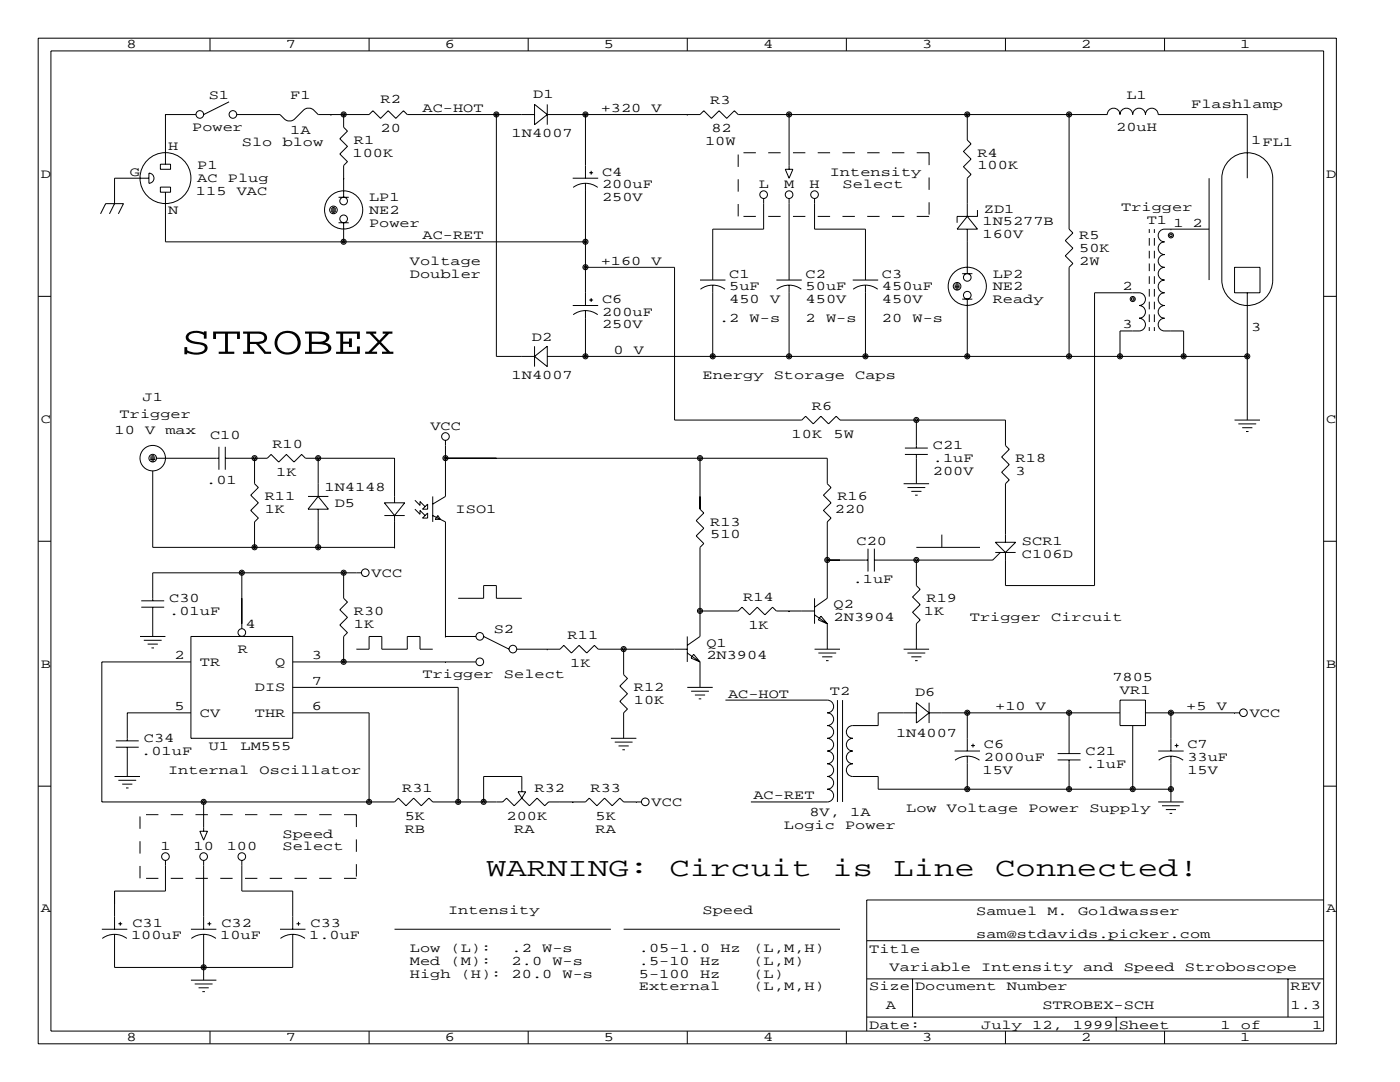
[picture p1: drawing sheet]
<svg xmlns="http://www.w3.org/2000/svg" width="279mm" height="216mm" viewBox="0 0 279 216" stroke-linecap="round" stroke-linejoin="round" font-family="sans-serif">
<g fill="none" stroke="#000" stroke-width=".2">
<path d="M7.6 7.6h259.1v200.7h-259.1zM10.2 10.2h254v195.5h-254zM41.9 7.6v2.6M73.7 7.6v2.6M105.4 7.6v2.6M137.2 7.6v2.6M168.9 7.6v2.6M200.7 7.6v2.6M232.4 7.6v2.6M29.7 34.5a1.02 1.02 0 0 1 1 1.1 1.02 1.02 0 0 1-1 1zM29.7 35.6h-6.8v5l-1.1 2.1M32 32.8h2v1h-2z"/>
<path d="M32 37.3h2v1.1h-2zM33 22.9h.1M33 22.9h6.1M33 22.9v9.9M33 38.4v9.9h83.8M45.7 20.3l-5.1 2.6M47.2 22.9h8.7l1 1 .5 .2h.8l.5-.2 2-2.1 .5-.2h.8l.5 .2 1 1.1h10.2l.7-.8 1.5 1.5 1.6-1.5 1.5 1.5 1.5-1.5 .8 .8h25.4M66 22.9h.1M67.6 39.4h2M68.6 35.6h.1M68.6 22.9v2.5l.7 .8-1.5 1.5 1.5 1.5-1.5 1.5 1.5 1.6-.7 .7v6.4M99.1 22.9v48.2h7.6"/>
<path d="M106.7 20.8l2.5 2.1-2.5 2zM109.2 22.9h30.5l.8-.8 1.5 1.5 1.5-1.5 1.5 1.5 1.6-1.5 .7 .8h73.7a1.27 1.27 0 0 1 1.3-1.3 1.27 1.27 0 0 1 1.2 1.3 1.27 1.27 0 0 1 1.3-1.3 1.27 1.27 0 0 1 1.3 1.3 1.27 1.27 0 0 1 1.2-1.3 1.27 1.27 0 0 1 1.3 1.3 1.27 1.27 0 0 1 1.3-1.3 1.27 1.27 0 0 1 1.2 1.3h17.8v12.7M109.2 20.8v4.1M114.3 35.6h5.1M114.4 37.4a4.1 4.1 0 0 1 4.9 0M116.8 22.9v12.7M116.8 36.6v24.4M117.6 34.5h.8M118 34.1v.7M137.2 22.9h.1M152.4 39.6v6.1h-10.2v10.2M156.7 33.8h1.5l-.7 1.8z"/>
<path d="M157.5 22.9v10.9M157.5 39.6v16.3M162.6 39.6v6.1h10.1v10.2M193 22.9v5l.8 .8-1.5 1.5 1.5 1.5-1.5 1.6 1.5 1.5-.8 .8v7.6M213.4 22.9v22.8l.7 .8-1.5 1.5 1.5 1.5-1.5 1.6 1.5 1.5-.7 .7v17.8M241.3 35.6v20.3M245.6 31.7a5.1 5.1 0 0 1 5.5-.7 5.1 5.1 0 0 1 2.9 4.6v20.3a5.1 5.1 0 0 1-5.1 5.1 5.1 5.1 0 0 1-5.1-5.1v-20.3a5.1 5.1 0 0 1 1.8-3.9zM7.6 59.1h2.6M20.1 42.7l1-2.1h3.5l-1 2.1M66 41.7h1.1M66 41.9h1.1M66 42.2h1.1"/>
<path d="M66.3 41.4h.5M66.3 42.4h.5M67.6 44.4h2M68.6 48.3h.1M68.6 44.4v3.9M116.8 53.3h17.8v30.5h25.4l.8-.7 1.5 1.5 1.5-1.5 1.6 1.5 1.5-1.5 .7 .7h33.1v5.1l.7 .8-1.5 1.5 1.5 1.5-1.5 1.5 1.5 1.6-.7 .7v11.7M117.6 59.9h.8M118 59.5v.7M139.7 55.9h5.1M139.8 57.7a4.1 4.1 0 0 1 4.9 0M142.2 56.9v14.2M154.9 55.9h5.1"/>
<path d="M155 57.7a4.1 4.1 0 0 1 4.9 0M157.5 56.9v14.2M170.2 55.9h5.1M170.3 57.7a4.1 4.1 0 0 1 4.9 0M172.7 56.9v14.2M190.5 56.9h1M190.5 57.1h1M190.5 57.4h1M190.8 56.6h.5M190.8 57.7h.5M192 54.6h2.1M192 59.7h2.1"/>
<path d="M193 43.2l2.1 2.5h-4.1zM193 45.7v8.9M193 59.7v11.4M195.1 41.9v1.3h-4.1v1.2M229.4 45.7v.8M229.4 47.5v1.5M229.4 50v1.6M229.4 52.6v1.5M229.4 55.1v1.5M229.4 57.7v1.5M230.4 45.7v.8M230.4 47.5v1.5"/>
<path d="M230.4 50v1.6M230.4 52.6v1.5M230.4 55.1v1.5M230.4 57.7v1.5M233.7 45.7h.1M241.3 45.7h-8.9a1.27 1.27 0 0 0-1.3 1.3 1.27 1.27 0 0 0 1.3 1.3 1.27 1.27 0 0 0-1.3 1.2 1.27 1.27 0 0 0 1.3 1.3 1.27 1.27 0 0 0-1.3 1.3 1.27 1.27 0 0 0 1.3 1.2 1.27 1.27 0 0 0-1.3 1.3 1.27 1.27 0 0 0 1.3 1.3 1.27 1.27 0 0 0-1.3 1.2 1.27 1.27 0 0 0 1.3 1.3 1.27 1.27 0 0 0-1.3 1.3 1.27 1.27 0 0 0 1.3 1.3 1.27 1.27 0 0 0-1.3 1.2 1.27 1.27 0 0 0 1.3 1.3 1.27 1.27 0 0 0-1.3 1.3 1.27 1.27 0 0 0 1.3 1.2h3.8v5.1M246.4 53.3h5.1v5.1h-5.1zM248.9 58.4v25.4M264.2 59.1h2.5M106.7 69.1v4.1M106.7 71.1l2.5-2v4.1zM109.2 71.1h139.7"/>
<path d="M114.3 61h5.1M114.4 62.8a4.1 4.1 0 0 1 4.9 0M116.8 62v9.1M223.5 71.1v-5.1h3.8a1.27 1.27 0 0 0 1.3-1.2 1.27 1.27 0 0 0-1.3-1.3 1.27 1.27 0 0 0 1.3-1.3 1.27 1.27 0 0 0-1.3-1.2 1.27 1.27 0 0 0 1.3-1.3 1.27 1.27 0 0 0-1.3-1.3h-8.9v58.4h-17.7v-6.6M229.4 60.2v1.5M229.4 62.7v1.6M229.4 65.3v.7M230.4 60.2v1.5M230.4 62.7v1.6M230.4 65.3v.7M236.2 71.1h.1M30 91.4h1"/>
<path d="M30 91.2h1M30 91.7h1M30.2 90.9h.5M30.2 91.9h.5M30.5 94v15.2h48.2M31.2 91.4h12.5M43.7 89.2v4.5M45 91.4h8.3l.8-.7 1.5 1.5 1.5-1.5 1.6 1.5 1.5-1.5 .8 .7h17.7v8.9M45 89.2v4.5M50.8 91.4v5.1l.8 .8-1.6 1.5 1.6 1.5-1.6 1.6 1.6 1.5-.8 .7v5.1M61.5 99.1h4M63.5 91.4h.1"/>
<path d="M63.5 91.4v7.7M63.5 99.1l2 2.5h-4zM82.8 99.8l1 1v-.7l1 1M86.4 99.1v5M88.9 91.4h76.2v5.1l.8 .8-1.6 1.5 1.6 1.5-1.6 1.6 1.6 1.5-.8 .7v15.3l-2.5 1.8M88.9 87.9v11.2l-2.5 1.5M139.7 91.4v10.2l.8 .8-1.6 1.5 1.6 1.5-1.6 1.5 1.6 1.6-.8 .7v17.8l-2.5 1.8M180.3 96.5h5.1M180.6 90.7h4.6M180.6 89.4h4.6M181.1 97.3h3.6M181.9 98h2"/>
<path d="M182.6 98.8h.5M182.9 83.8v5.6M182.9 90.7v5.8M246.4 83.8h5.1M247.1 84.6h3.6M247.9 85.3h2M248.7 86.1h.5M7.6 108h2.6M28.2 119.9h4.6M48.3 114.3v11.2M50.8 109.2h.1M63.5 109.2h.1"/>
<path d="M63.5 101.6v7.6M68.6 114.3v5.1l.7 .7-1.5 1.6 1.5 1.5-1.5 1.5 1.5 1.5-.7 .8v5.1M72.1 114.3h-41.6v5.6M76.7 100.3h4.1l-2.1 2.6zM76.7 102.9h4.1M78.7 109.2h.1M78.7 102.9v6.3M82.8 101.6l1 1v-.7l1 1M85.3 100.6v1h-1zM85.3 102.4v1h-1zM86.4 102.9l2.5 1.2v22.9M87.4 102.9l.5 .7h-1z"/>
<path d="M91.4 119.4h5.1v-2.6h2.6v2.6h5M162.6 119.4v5.1M165.1 111.8h8.1M173.2 109.5v4.5M174.5 109.5v4.5M182.9 111.8v5l.7 .8-1.5 1.5 1.5 1.5-1.5 1.6 1.5 1.5-.7 .8v5M182.9 109.2h12.7M188 106.7v2.5M198.6 108.2h4.1l-2 2zM198.6 110.2h4.1M199.6 110.2l-1.5 1.6h-23.6M264.2 108h2.5"/>
<path d="M27.9 127h5.1M28.2 121.2h4.6M28.7 127.8h3.6M29.5 128.5h2M30.2 129.3h.5M30.5 121.2v5.8M38.1 127h20.3v20.3h-20.3zM38.1 132.1h-17.8v27.9h58.4l.8-.7 1.5 1.5 1.5-1.5 1.6 1.5 1.5-1.5 .8 .7h13.9l.8-.7 1.5 1.5 1.5-1.5M58.4 137.2h33v22.8M58.4 132.1h36.6M68.6 132.1h.1M71.1 129.5h2.6v-2.5h2.5v2.5h5.1v-2.5h2.5v2.5h2.6"/>
<path d="M88.9 127h.1M88.9 132.1h.1M88.9 127h6.1M96.5 127l5.1 2.5M103.1 129.5h8.7l.7-.7 1.5 1.5 1.6-1.5 1.5 1.5 1.5-1.5 .8 .7h17.8M109.2 129.5h.1M124.5 129.5v5.1l.7 .8-1.5 1.5 1.5 1.5-1.5 1.6 1.5 1.5-.7 .7v5.1M137.2 127v5.1M137.2 137.2h5M137.2 130.3l2.5 1.8M137.9 137.9h3.6M138.4 130.6l1.3 1.5-1.8-.8z"/>
<path d="M138.7 138.7h2M139.4 139.4h.6M139.7 121.9h7.6l.8-.7 1.5 1.5 1.5-1.5 1.6 1.5 1.5-1.5 .7 .7h7.7M139.7 132.1v5.1M144.8 139.7h20.3a1.27 1.27 0 0 1 1.3 1.3 1.27 1.27 0 0 1-1.3 1.2 1.27 1.27 0 0 1 1.3 1.3 1.27 1.27 0 0 1-1.3 1.3 1.27 1.27 0 0 1 1.3 1.2 1.27 1.27 0 0 1-1.3 1.3 1.27 1.27 0 0 1 1.3 1.3 1.27 1.27 0 0 1-1.3 1.3 1.27 1.27 0 0 1 1.3 1.2 1.27 1.27 0 0 1-1.3 1.3 1.27 1.27 0 0 1 1.3 1.3 1.27 1.27 0 0 1-1.3 1.2 1.27 1.27 0 0 1 1.3 1.3 1.27 1.27 0 0 1-1.3 1.3 1.27 1.27 0 0 1 1.3 1.3 1.27 1.27 0 0 1-1.3 1.2h-15.2M157.5 121.9h.1M162.6 129.5h5M162.6 122.7l2.5 1.8M163.3 130.3h3.6M163.8 122.9l1.3 1.6-1.8-.8zM164.1 131.1h2M164.8 131.8h.6"/>
<path d="M165.1 124.5v5M167.1 139.7v20.3M168.1 139.7v20.3M180.3 129.5h5.1M181.1 130.3h3.6M181.9 131.1h2M182.6 131.8h.5M223.5 139.7h5.1v5.1h-5.1zM7.6 156.9h2.6M22.9 154.9h5M23.1 149.1h4.6M23.1 147.8h4.6"/>
<path d="M23.6 155.7h3.6M24.4 156.5h2M25.1 157.2h.6M25.4 149.1v5.8M38.1 142.2h-12.7v5.6M58.4 142.2h15.3v17.8M103.4 158h1.5l-.8 1.3zM104.1 158v-3.1h-7.6v5.1M104.1 159.3l1.6 1.5 1.5-1.5 1.5 1.5 .8-.8h7.3l.8-.7 1.5 1.5 1.5-1.5 1.6 1.5 1.5-1.5 .8 .7h3.5M121.9 147.3h5.1M122.7 148.1h3.5M123.4 148.8h2.1"/>
<path d="M124.2 149.6h.5M182.9 142.2h-7.6v2.6h-5.1a1.27 1.27 0 0 0-1.3 1.2 1.27 1.27 0 0 0 1.3 1.3 1.27 1.27 0 0 0-1.3 1.3 1.27 1.27 0 0 0 1.3 1.3 1.27 1.27 0 0 0-1.3 1.2 1.27 1.27 0 0 0 1.3 1.3 1.27 1.27 0 0 0-1.3 1.3 1.27 1.27 0 0 0 1.3 1.2h5.1v2.6h58.4M182.9 140.2l2.5 2-2.5 2.1zM185.4 142.2h38.1M185.4 140.2v4.1M190.5 149.9h5.1M190.6 151.7a4.1 4.1 0 0 1 4.9 0M193 142.2v7.7M193 150.9v6.6M193.8 148.8h.8M194.2 148.4v.7M211.1 151.6h4.5"/>
<path d="M211.1 150.4h4.5M213.4 142.2v8.2M213.4 151.6v5.9M226.1 144.8v12.7M228.6 142.2h18.8M231.1 149.9h5.1M231.2 151.7a4.1 4.1 0 0 1 4.9 0M233.7 157.5h.1M233.7 142.2v7.7M233.7 150.9v9.1M234.4 148.8h.8M234.8 148.4v.7"/>
<path d="M246.4 142.2h.1M264.2 156.9h2.5M33 171.7v6.1h-10.1v7.6M39.9 165.9h1.5l-.8 1.7zM40.6 160v5.9M40.6 171.7v13.7M48.3 171.7v6.1h10.1v7.6M91.4 160h.1M114.3 160h.1M127 160h.1M231.1 160h5.1M231.9 160.8h3.6"/>
<path d="M232.7 161.5h2M233.4 162.3h.5M264.2 179.6h-91.2v26.1M20.3 185.4h5.1M20.4 187.3a4.1 4.1 0 0 1 4.9 0M22.9 186.4v6.6h35.5v-6.6M23.6 184.3h.8M24 183.9v.8M38.1 195.6h5.1M38.1 185.4h5.1M38.2 187.3a4.1 4.1 0 0 1 4.9 0M38.9 196.3h3.5"/>
<path d="M39.6 197.1h2.1M40.4 197.9h.5M40.6 186.4v9.2M41.4 184.3h.8M41.8 183.9v.8M55.9 185.4h5.1M56 187.3a4.1 4.1 0 0 1 4.9 0M59.2 184.3h.7M59.6 183.9v.8M78.7 185.4h43.2M124.5 185.4h43.1M173 195.3h91.2"/>
<path d="M173 187.7h91.2M182.1 195.3v7.6M257 195.3v7.6M41.9 205.7v2.6M73.7 205.7v2.6M105.4 205.7v2.6M137.2 205.7v2.6M168.9 205.7v2.6M173 202.9h91.2M200.7 205.7v2.6M222.8 202.9v2.8M232.4 205.7v2.6"/>
<circle cx="33" cy="35.5" r="5.1"/>
<circle cx="39.9" cy="22.8" r=".76"/>
<circle cx="46.5" cy="22.8" r=".76"/>
<circle cx="68.6" cy="22.8" r=".51"/>
<circle cx="68.6" cy="22.8" r=".25"/>
<circle cx="99.1" cy="22.8" r=".51"/>
<circle cx="99.1" cy="22.8" r=".25"/>
<circle cx="116.8" cy="22.8" r=".51"/>
<circle cx="116.8" cy="22.8" r=".25"/>
<circle cx="152.4" cy="38.8" r=".76"/>
<circle cx="157.5" cy="22.8" r=".51"/>
<circle cx="157.5" cy="38.8" r=".76"/>
<circle cx="157.5" cy="22.8" r=".25"/>
<circle cx="162.6" cy="38.8" r=".76"/>
<circle cx="193" cy="22.8" r=".51"/>
<circle cx="193" cy="22.8" r=".25"/>
<circle cx="213.4" cy="22.8" r=".51"/>
<circle cx="213.4" cy="22.8" r=".25"/>
<circle cx="66.5" cy="41.9" r=".76"/>
<circle cx="68.6" cy="41.9" r="3.8"/>
<circle cx="68.6" cy="48.2" r=".51"/>
<circle cx="68.6" cy="43.7" r=".76"/>
<circle cx="68.6" cy="40.1" r=".76"/>
<circle cx="68.6" cy="48.2" r=".25"/>
<circle cx="116.8" cy="53.3" r=".51"/>
<circle cx="116.8" cy="48.2" r=".51"/>
<circle cx="116.8" cy="53.3" r=".25"/>
<circle cx="116.8" cy="48.2" r=".25"/>
<circle cx="191" cy="57.1" r=".76"/>
<circle cx="193" cy="57.1" r="3.8"/>
<circle cx="193" cy="58.9" r=".76"/>
<circle cx="193" cy="55.4" r=".76"/>
<circle cx="226.1" cy="59.7" r=".51"/>
<circle cx="226.1" cy="59.7" r=".25"/>
<circle cx="233.7" cy="47" r=".51"/>
<circle cx="233.7" cy="47" r=".25"/>
<circle cx="116.8" cy="71.1" r=".51"/>
<circle cx="116.8" cy="71.1" r=".25"/>
<circle cx="142.2" cy="71.1" r=".51"/>
<circle cx="142.2" cy="71.1" r=".25"/>
<circle cx="157.5" cy="71.1" r=".51"/>
<circle cx="157.5" cy="71.1" r=".25"/>
<circle cx="172.7" cy="71.1" r=".51"/>
<circle cx="172.7" cy="71.1" r=".25"/>
<circle cx="193" cy="71.1" r=".51"/>
<circle cx="193" cy="71.1" r=".25"/>
<circle cx="213.4" cy="71.1" r=".51"/>
<circle cx="213.4" cy="71.1" r=".25"/>
<circle cx="223.5" cy="71.1" r=".51"/>
<circle cx="223.5" cy="71.1" r=".25"/>
<circle cx="236.2" cy="71.1" r=".51"/>
<circle cx="236.2" cy="71.1" r=".25"/>
<circle cx="248.9" cy="71.1" r=".51"/>
<circle cx="248.9" cy="71.1" r=".25"/>
<circle cx="30.5" cy="91.4" r=".76"/>
<circle cx="30.5" cy="91.4" r="2.54"/>
<circle cx="50.8" cy="91.4" r=".51"/>
<circle cx="50.8" cy="91.4" r=".25"/>
<circle cx="63.5" cy="91.4" r=".51"/>
<circle cx="63.5" cy="91.4" r=".25"/>
<circle cx="88.9" cy="91.4" r=".51"/>
<circle cx="88.9" cy="87.1" r=".76"/>
<circle cx="88.9" cy="91.4" r=".25"/>
<circle cx="139.7" cy="91.4" r=".51"/>
<circle cx="139.7" cy="91.4" r=".25"/>
<circle cx="182.9" cy="83.8" r=".51"/>
<circle cx="182.9" cy="83.8" r=".25"/>
<circle cx="48.3" cy="114.3" r=".51"/>
<circle cx="48.3" cy="114.3" r=".25"/>
<circle cx="50.8" cy="109.2" r=".51"/>
<circle cx="50.8" cy="109.2" r=".25"/>
<circle cx="63.5" cy="109.2" r=".51"/>
<circle cx="63.5" cy="109.2" r=".25"/>
<circle cx="68.6" cy="114.3" r=".51"/>
<circle cx="68.6" cy="114.3" r=".25"/>
<circle cx="72.9" cy="114.3" r=".76"/>
<circle cx="165.1" cy="111.7" r=".51"/>
<circle cx="165.1" cy="111.7" r=".25"/>
<circle cx="182.9" cy="111.7" r=".51"/>
<circle cx="182.9" cy="111.7" r=".25"/>
<circle cx="48.3" cy="126.2" r=".76"/>
<circle cx="68.6" cy="132.1" r=".51"/>
<circle cx="68.6" cy="132.1" r=".25"/>
<circle cx="95.8" cy="132.1" r=".76"/>
<circle cx="95.8" cy="127" r=".76"/>
<circle cx="102.4" cy="129.5" r=".76"/>
<circle cx="124.5" cy="129.5" r=".51"/>
<circle cx="124.5" cy="129.5" r=".25"/>
<circle cx="139.7" cy="121.9" r=".51"/>
<circle cx="139.7" cy="121.9" r=".25"/>
<circle cx="40.6" cy="160" r=".51"/>
<circle cx="40.6" cy="160" r=".25"/>
<circle cx="73.7" cy="160" r=".51"/>
<circle cx="73.7" cy="160" r=".25"/>
<circle cx="91.4" cy="160" r=".51"/>
<circle cx="91.4" cy="160" r=".25"/>
<circle cx="96.5" cy="160" r=".51"/>
<circle cx="96.5" cy="160" r=".25"/>
<circle cx="128.8" cy="160" r=".76"/>
<circle cx="193" cy="157.5" r=".51"/>
<circle cx="193" cy="142.2" r=".51"/>
<circle cx="193" cy="157.5" r=".25"/>
<circle cx="193" cy="142.2" r=".25"/>
<circle cx="213.4" cy="157.5" r=".51"/>
<circle cx="213.4" cy="142.2" r=".51"/>
<circle cx="213.4" cy="157.5" r=".25"/>
<circle cx="213.4" cy="142.2" r=".25"/>
<circle cx="226.1" cy="157.5" r=".51"/>
<circle cx="226.1" cy="157.5" r=".25"/>
<circle cx="233.7" cy="157.5" r=".51"/>
<circle cx="233.7" cy="142.2" r=".51"/>
<circle cx="233.7" cy="157.5" r=".25"/>
<circle cx="233.7" cy="142.2" r=".25"/>
<circle cx="248.2" cy="142.2" r=".76"/>
<circle cx="33" cy="170.9" r=".76"/>
<circle cx="40.6" cy="170.9" r=".76"/>
<circle cx="48.3" cy="170.9" r=".76"/>
<circle cx="40.6" cy="193" r=".51"/>
<circle cx="40.6" cy="193" r=".25"/>
</g>
<path d="M185.4 30.5h-38.1M185.4 30.5v12.7M147.3 43.2v-12.7M185.4 43.2h-38.1M27.9 175.3v-12.7M71.1 162.6h-43.2M71.1 162.6v12.7M71.1 175.3h-43.2" fill="none" stroke="#000" stroke-width=".2" stroke-dasharray="2.5" stroke-linecap="butt"/>
<text font-size="7.9" x="36.1" y="70.6">STROBEX</text>
<g font-size="5.3">
<text x="97" y="174.8">WARNING:</text>
<text x="133.6" y="174.8">Circuit</text>
<text x="166.1" y="174.8">is</text>
<text x="178.3" y="174.8">Line</text>
<text x="198.6" y="174.8">Connected!</text>
</g>
<g font-size="2.6">
<text x="25.3" y="9.7">8</text>
<text x="57" y="9.7">7</text>
<text x="88.8" y="9.7">6</text>
<text x="120.5" y="9.7">5</text>
<text x="152.3" y="9.7">4</text>
<text x="184" y="9.7">3</text>
<text x="215.8" y="9.7">2</text>
<text x="247.5" y="9.7">1</text>
<text x="41.7" y="19.8">S1</text>
<text x="57.9" y="19.8">F1</text>
<text x="75.9" y="20.6">R2</text>
<text x="84.3" y="22.4">AC-HOT</text>
<text x="106.4" y="19.6">D1</text>
<text x="119.9" y="22.4">+320</text>
<text x="130" y="22.4">V</text>
<text x="141.7" y="20.8">R3</text>
<text x="224.8" y="19.8">L1</text>
<text x="237.7" y="21.6">Flashlamp</text>
<text x="33.5" y="30">H</text>
<text x="38.4" y="26.2">Power</text>
<text x="48.3" y="29.2">Slo</text>
<text x="56.4" y="29.2">blow</text>
<text x="57.9" y="26.7">1A</text>
<text x="70.6" y="28.7">R1</text>
<text x="75.9" y="26.4">20</text>
<text x="102.1" y="27.4">1N4007</text>
<text x="140.7" y="29">10W</text>
<text x="142" y="26.4">82</text>
<text x="222.8" y="26.2">20uH</text>
<text x="249.7" y="28.7">1FL1</text>
<text x="8.1" y="35.5">D</text>
<text x="25.9" y="35.1">G</text>
<text x="39.4" y="33.8">P1</text>
<text x="70.4" y="31.2">100K</text>
<text x="120.1" y="35.1">C4</text>
<text x="165.6" y="35.1">Intensity</text>
<text x="195.1" y="31.2">R4</text>
<text x="195.1" y="33.8">100K</text>
<text x="264.7" y="35.5">D</text>
<text x="39.1" y="38.9">115</text>
<text x="39.4" y="36.3">AC</text>
<text x="45.5" y="36.3">Plug</text>
<text x="47.2" y="38.9">VAC</text>
<text x="73.7" y="40.1">LP1</text>
<text x="120.1" y="37.6">200uF</text>
<text x="120.1" y="40.1">250V</text>
<text x="151.4" y="37.6">L</text>
<text x="156.5" y="37.6">M</text>
<text x="161.6" y="37.6">H</text>
<text x="168.1" y="37.6">Select</text>
<text x="33.5" y="42.7">N</text>
<text x="73.7" y="42.7">NE2</text>
<text x="73.7" y="45.2">Power</text>
<text x="84.3" y="47.8">AC-RET</text>
<text x="196.1" y="45">1N5277B</text>
<text x="196.1" y="47.5">160V</text>
<text x="196.3" y="42.4">ZD1</text>
<text x="215.4" y="47.8">R5</text>
<text x="223.8" y="42.2">Trigger</text>
<text x="228.9" y="44.7">T1</text>
<text x="234.2" y="45.2">1</text>
<text x="238" y="45.2">2</text>
<text x="81.8" y="52.8">Voltage</text>
<text x="119.9" y="52.8">+160</text>
<text x="130" y="52.8">V</text>
<text x="215.4" y="50.3">50K</text>
<text x="215.4" y="52.8">2W</text>
<text x="81.8" y="55.4">Doubler</text>
<text x="145.5" y="55.4">C1</text>
<text x="145.5" y="57.9">5uF</text>
<text x="160.8" y="55.4">C2</text>
<text x="160.8" y="57.9">50uF</text>
<text x="176" y="55.4">C3</text>
<text x="176" y="57.9">450uF</text>
<text x="198.1" y="55.4">LP2</text>
<text x="198.1" y="57.9">NE2</text>
<text x="224" y="57.9">2</text>
<text x="120.1" y="60.5">C6</text>
<text x="120.1" y="63">200uF</text>
<text x="120.1" y="65.5">250V</text>
<text x="143.5" y="64.3">.2</text>
<text x="145.5" y="60.5">450</text>
<text x="149.6" y="64.3">W-s</text>
<text x="153.7" y="60.5">V</text>
<text x="160.8" y="60.5">450V</text>
<text x="160.8" y="64.3">2</text>
<text x="164.8" y="64.3">W-s</text>
<text x="176" y="60.5">450V</text>
<text x="176" y="64.3">20</text>
<text x="182.1" y="64.3">W-s</text>
<text x="198.1" y="60.5">Ready</text>
<text x="224" y="65.5">3</text>
<text x="106.2" y="68.1">D2</text>
<text x="122.4" y="70.6">0</text>
<text x="126.5" y="70.6">V</text>
<text x="249.7" y="66">3</text>
<text x="102.1" y="75.7">1N4007</text>
<text x="140.2" y="75.7">Energy</text>
<text x="154.4" y="75.7">Storage</text>
<text x="170.7" y="75.7">Caps</text>
<text x="23.9" y="83.3">Trigger</text>
<text x="28.4" y="80">J1</text>
<text x="162.1" y="81.8">R6</text>
<text x="8.1" y="84.3">C</text>
<text x="22.9" y="86.6">10</text>
<text x="29" y="86.6">V</text>
<text x="33" y="86.6">max</text>
<text x="41.9" y="87.6">C10</text>
<text x="54.4" y="89.4">R10</text>
<text x="85.9" y="85.9">VCC</text>
<text x="158" y="87.4">10K</text>
<text x="166.4" y="87.4">5W</text>
<text x="186.2" y="89.7">C21</text>
<text x="264.7" y="84.3">C</text>
<text x="55.1" y="95">1K</text>
<text x="186.2" y="92.2">.1uF</text>
<text x="186.2" y="94.7">200V</text>
<text x="202.7" y="92.2">R18</text>
<text x="202.7" y="94.7">3</text>
<text x="41.1" y="96.5">.01</text>
<text x="52.8" y="99.8">R11</text>
<text x="64.8" y="98">1N4148</text>
<text x="66.8" y="101.1">D5</text>
<text x="167.1" y="99.8">R16</text>
<text x="52.8" y="102.4">1K</text>
<text x="90.9" y="102.4">ISO1</text>
<text x="141.7" y="104.9">R13</text>
<text x="141.7" y="107.4">510</text>
<text x="166.6" y="102.4">220</text>
<text x="170.9" y="108.7">C20</text>
<text x="204" y="108.7">SCR1</text>
<text x="204" y="111.3">C106D</text>
<text x="74.2" y="115.1">VCC</text>
<text x="148.3" y="119.9">R14</text>
<text x="170.2" y="116.3">.1uF</text>
<text x="33.8" y="120.1">C30</text>
<text x="33.8" y="122.7">.01uF</text>
<text x="49" y="125.2">4</text>
<text x="70.6" y="122.7">R30</text>
<text x="70.6" y="125.2">1K</text>
<text x="149.4" y="125.5">1K</text>
<text x="166.4" y="121.4">Q2</text>
<text x="166.4" y="124">2N3904</text>
<text x="184.4" y="122.7">1K</text>
<text x="184.9" y="120.1">R19</text>
<text x="193.5" y="124">Trigger</text>
<text x="209.8" y="124">Circuit</text>
<text x="34.8" y="131.6">2</text>
<text x="47.5" y="130.3">R</text>
<text x="62.2" y="131.6">3</text>
<text x="98.6" y="126.2">S2</text>
<text x="113.3" y="127.5">R11</text>
<text x="141" y="129">Q1</text>
<text x="141" y="131.6">2N3904</text>
<text x="8.1" y="133.2">B</text>
<text x="39.9" y="132.8">TR</text>
<text x="50.9" y="137.9">DIS</text>
<text x="54.9" y="132.8">Q</text>
<text x="62.2" y="136.7">7</text>
<text x="84.3" y="135.4">Trigger</text>
<text x="100.6" y="135.4">Select</text>
<text x="113.8" y="133.1">1K</text>
<text x="126.5" y="137.9">R12</text>
<text x="222" y="135.9">7805</text>
<text x="264.7" y="133.2">B</text>
<text x="34.8" y="141.7">5</text>
<text x="39.9" y="143">CV</text>
<text x="50.9" y="143">THR</text>
<text x="62.2" y="141.7">6</text>
<text x="126.5" y="140.5">10K</text>
<text x="145.3" y="139.2">AC-HOT</text>
<text x="165.6" y="138.7">T2</text>
<text x="182.6" y="138.9">D6</text>
<text x="198.6" y="141.7">+10</text>
<text x="206.8" y="141.7">V</text>
<text x="223.5" y="138.4">VR1</text>
<text x="236.7" y="141.7">+5</text>
<text x="242.8" y="141.7">V</text>
<text x="249.4" y="143">VCC</text>
<text x="28.7" y="148.1">C34</text>
<text x="41.7" y="149.6">U1</text>
<text x="48" y="149.6">LM555</text>
<text x="178.8" y="147.1">1N4007</text>
<text x="196.3" y="149.4">C6</text>
<text x="237" y="149.4">C7</text>
<text x="28.2" y="150.6">.01uF</text>
<text x="33.5" y="154.4">Internal</text>
<text x="51.8" y="154.4">Oscillator</text>
<text x="196.1" y="154.4">15V</text>
<text x="196.3" y="151.9">2000uF</text>
<text x="216.7" y="150.6">C21</text>
<text x="216.7" y="153.2">.1uF</text>
<text x="237" y="151.9">33uF</text>
<text x="237" y="154.4">15V</text>
<text x="80.3" y="158">R31</text>
<text x="106.7" y="158">R32</text>
<text x="117.9" y="158">R33</text>
<text x="130" y="160.8">VCC</text>
<text x="150.4" y="159.5">AC-RET</text>
<text x="56.4" y="167.1">Speed</text>
<text x="80.8" y="163.6">5K</text>
<text x="80.8" y="166.1">RB</text>
<text x="101.1" y="163.6">200K</text>
<text x="102.6" y="166.1">RA</text>
<text x="118.9" y="163.6">5K</text>
<text x="118.9" y="166.1">RA</text>
<text x="156.5" y="165.4">Logic</text>
<text x="161.5" y="162.8">8V,</text>
<text x="168.7" y="165.4">Power</text>
<text x="169.7" y="162.8">1A</text>
<text x="180.8" y="162.1">Low</text>
<text x="189" y="162.1">Voltage</text>
<text x="205.2" y="162.1">Power</text>
<text x="217.4" y="162.1">Supply</text>
<text x="32" y="169.7">1</text>
<text x="38.6" y="169.7">10</text>
<text x="45.3" y="169.7">100</text>
<text x="56.4" y="169.7">Select</text>
<text x="8.1" y="182.1">A</text>
<text x="26.4" y="184.9">C31</text>
<text x="44.2" y="184.9">C32</text>
<text x="62" y="184.9">C33</text>
<text x="89.4" y="182.4">Intensity</text>
<text x="140.2" y="182.4">Speed</text>
<text x="194.8" y="182.6">Samuel</text>
<text x="209" y="182.6">M.</text>
<text x="215.1" y="182.6">Goldwasser</text>
<text x="264.7" y="182.1">A</text>
<text x="26.2" y="187.5">100uF</text>
<text x="43.9" y="187.5">10uF</text>
<text x="61.7" y="187.5">1.0uF</text>
<text x="81.8" y="190">Low</text>
<text x="89.9" y="190">(L):</text>
<text x="102.1" y="190">.2</text>
<text x="108.2" y="190">W-s</text>
<text x="127.5" y="190">.05-1.0</text>
<text x="143.8" y="190">Hz</text>
<text x="150.4" y="190">(L,M,H)</text>
<text x="173.5" y="190.2">Title</text>
<text x="194.8" y="187.2">sam@stdavids.picker.com</text>
<text x="81.8" y="192.5">Med</text>
<text x="81.8" y="195.1">High</text>
<text x="89.9" y="192.5">(M):</text>
<text x="91.9" y="195.1">(H):</text>
<text x="102.1" y="192.5">2.0</text>
<text x="102.1" y="195.1">20.0</text>
<text x="110.2" y="192.5">W-s</text>
<text x="112.3" y="195.1">W-s</text>
<text x="127.5" y="192.5">.5-10</text>
<text x="127.5" y="195.1">5-100</text>
<text x="127.5" y="197.6">External</text>
<text x="139.7" y="192.5">Hz</text>
<text x="139.7" y="195.1">Hz</text>
<text x="150.4" y="197.6">(L,M,H)</text>
<text x="150.4" y="195.1">(L)</text>
<text x="150.4" y="192.5">(L,M)</text>
<text x="173.5" y="197.6">Size Document</text>
<text x="177.5" y="193.8">Variable</text>
<text x="195.8" y="193.8">Intensity</text>
<text x="200.9" y="197.6">Number</text>
<text x="216.2" y="193.8">and</text>
<text x="224.3" y="193.8">Speed</text>
<text x="236.5" y="193.8">Stroboscope</text>
<text x="257.6" y="197.6">REV</text>
<text x="176.8" y="201.4">A</text>
<text x="208" y="201.4">STROBEX-SCH</text>
<text x="257.6" y="201.4">1.3</text>
<text x="25.3" y="207.8">8</text>
<text x="57" y="207.8">7</text>
<text x="88.8" y="207.8">6</text>
<text x="120.5" y="207.8">5</text>
<text x="152.3" y="207.8">4</text>
<text x="173.5" y="205.2">Date:</text>
<text x="184" y="207.8">3</text>
<text x="195.8" y="205.2">July</text>
<text x="206" y="205.2">12,</text>
<text x="214.1" y="205.2">1999 Sheet</text>
<text x="215.8" y="207.8">2</text>
<text x="243.6" y="205.2">1</text>
<text x="247.5" y="207.8">1</text>
<text x="247.7" y="205.2">of</text>
<text x="261.9" y="205.2">1</text>
</g>
</svg>
